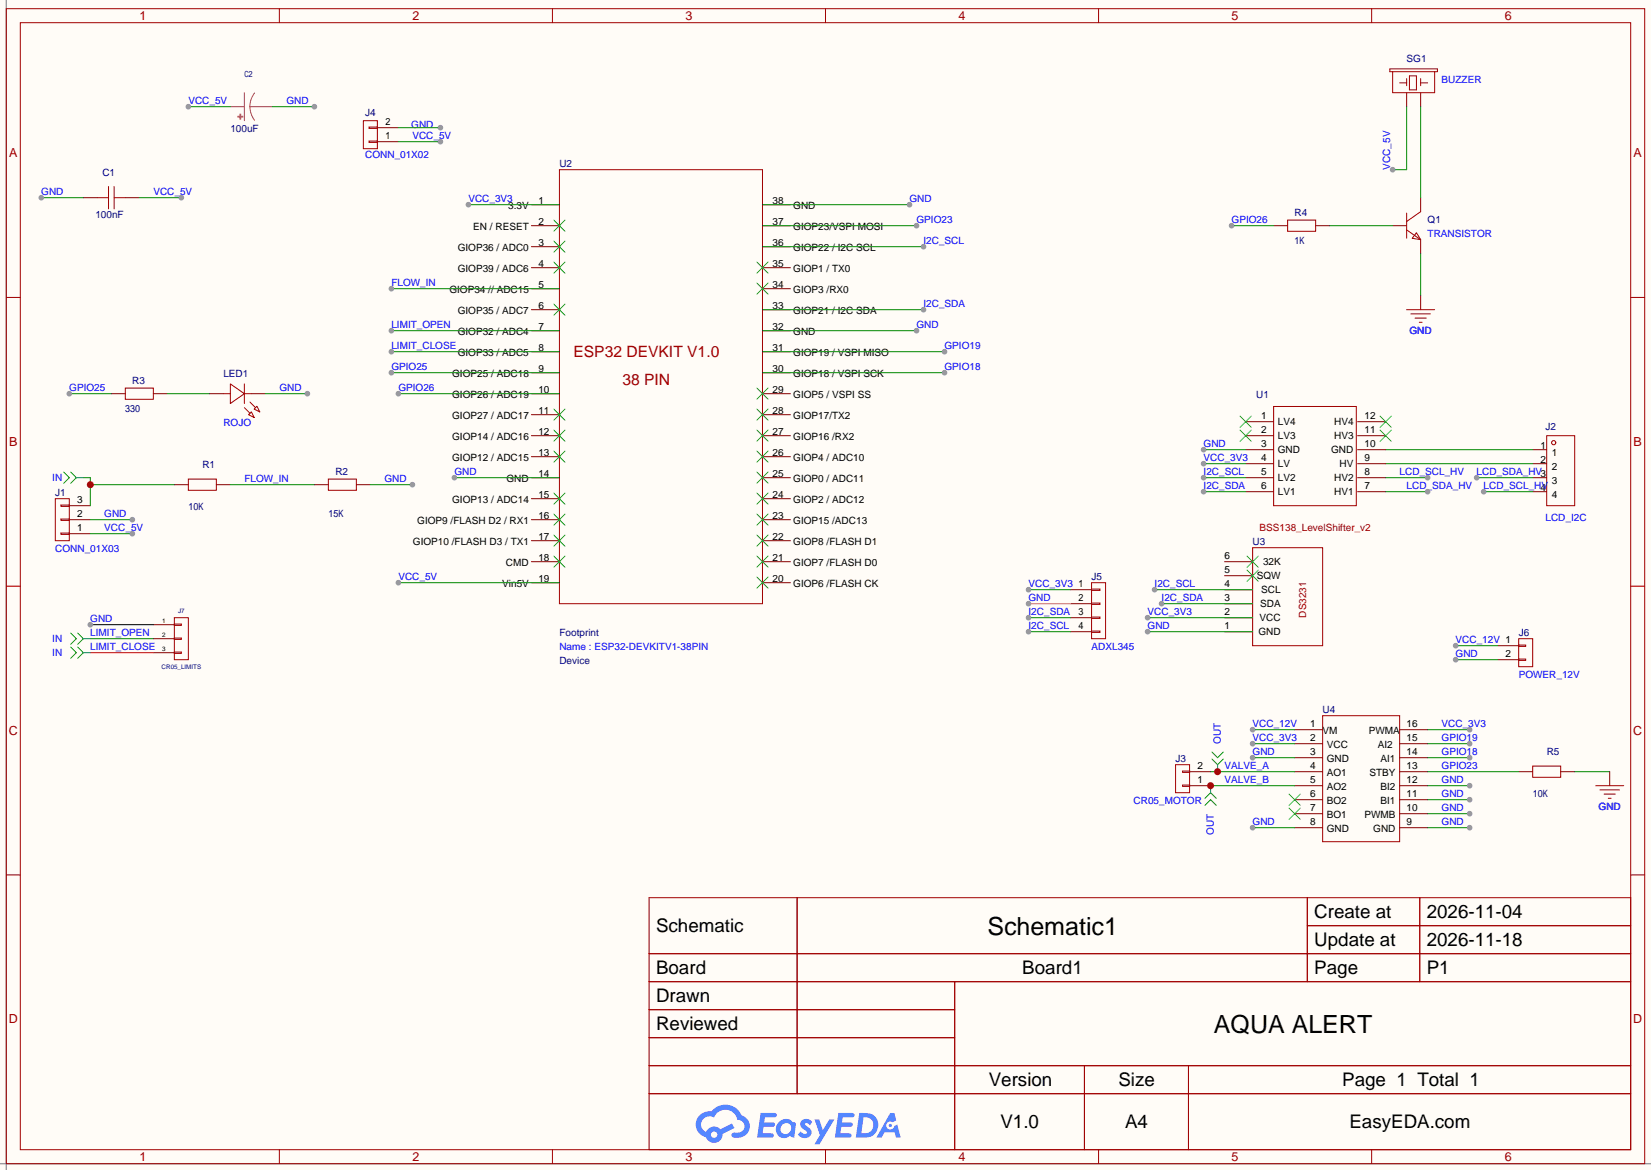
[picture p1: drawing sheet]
<svg xmlns="http://www.w3.org/2000/svg" width="299mm" height="212mm" viewBox="0 0 299 212" stroke-linecap="round" stroke-linejoin="round" font-family="sans-serif">
<path d="M0 0h299.5v212.3h-299.5z" fill="#fffcf7"/>
<path d="M1.1 0v212.3M0 211.1h299.5" fill="none" stroke="#999" stroke-width=".25"/>
<g fill="none" stroke="#a10000" stroke-width=".18">
<path d="M1.1 1.6h297.2v209.5h-297.2zM3.7 4.1h292.1v204.5h-292.1zM50.7 1.6v2.5M100.2 1.6v2.5M149.7 1.6v2.5M199.3 1.6v2.5M248.8 1.6v2.5M1.1 54h2.6M295.8 54h2.5M1.1 106.4h2.6M295.8 106.4h2.5M1.1 158.7h2.6"/>
<path d="M295.8 158.7h2.5M117.7 162.9h178.1v45.7h-178.1zM117.7 173h178.1M117.7 178.1h178.1M144.6 162.9v35.5M173.2 178.1v30.5M237.1 162.9v15.2M237.1 167.9h58.7M257.5 162.9v15.2M117.7 183.2h55.5M117.7 193.3h178.1M117.7 188.3h55.5"/>
<path d="M117.7 198.4h178.1M196.7 193.3v15.3M215.6 193.3v15.3M50.7 208.6v2.5M100.2 208.6v2.5M149.7 208.6v2.5M199.3 208.6v2.5M248.8 208.6v2.5"/>
</g>
<g fill="#5487ff">
<path d="M145.5 203.3a1.3 1.3 0 0 1 1.8 .2l-.4 .7a.54 .54 0 0 0-.9-.3l.1 .2a1.58 1.58 0 0 1 1.1 1.6 1.43 1.43 0 0 1-2.5 .2l.5-.6a.64 .64 0 0 0 .5 .4 .64 .64 0 0 0 .7-.2l-.2-.3a1.6 1.6 0 0 1-1-1.5z"/>
<path d="M147.7 203.1h.9l.7 2 1.1-2h.9l-2.7 4.5h-.9l1-1.7z"/>
<path d="M138 201.9h1.6a1.31 1.31 0 0 1 1.2 .2 .4 .4 0 0 1-.3 .6h-1.8l-.1 .9h1.6a.4 .4 0 0 1 .4 .5 .4 .4 0 0 1-.4 .3h-1.7l-.2 1.2h.8a1.23 1.23 0 0 1 1.2 .2 .39 .39 0 0 1-.3 .6h-2.7z"/>
<path d="M152.1 201.9h1.6a1.32 1.32 0 0 1 1.3 .2 .39 .39 0 0 1-.4 .6h-1.7l-.2 .9h1.7a.4 .4 0 0 1 .3 .5 .4 .4 0 0 1-.4 .3h-1.7l-.2 1.2h.8a1.23 1.23 0 0 1 1.2 .2 .39 .39 0 0 1-.3 .6h-2.7z"/>
<path d="M161.5 201.9h.7l.4 1.4-.7 .3a.75 .75 0 0 0-1.1 .3 .75 .75 0 0 0 .5 1.1 .75 .75 0 0 0 .9-.7l.6-.3 .6 2.4h-.9l-.2-1h-1.9l-.5 1h-.9z"/>
<path d="M155.9 201.9l-.7 4.5h1.5a2.27 2.27 0 0 0 2.6-2.3 2.27 2.27 0 0 0-2.7-2.2zM156.6 202.7a1.5 1.5 0 0 1 1.8 1.5 1.5 1.5 0 0 1-1.9 1.4h-.3z"/>
<path d="M141.3 203.5a1.62 1.62 0 0 0-.4 2.2 1.62 1.62 0 0 0 2 .6l.4-.3 .3 .3 .5 .1 .3-2.5-.2-.2-.4-.1a1.58 1.58 0 0 0-2.5-.1zM141.9 204.1a.99 .99 0 0 1 1.6 .3 .99 .99 0 0 1-.9 1.3 .94 .94 0 0 1-1-.5 .94 .94 0 0 1 .3-1.1z"/>
<path d="M126.9 202.3a2.37 2.37 0 0 0 1.2 4 1.54 1.54 0 0 0 1.7 1 1.54 1.54 0 0 0 1.3-1.6l2.1-1.1-.5-.7-2 1a1.57 1.57 0 0 0-2.6 .5 1.5 1.5 0 0 1-.8-2.1 1.5 1.5 0 0 1 2.2-.5 2.23 2.23 0 0 1 2.3-1.5 2.23 2.23 0 0 1 2 1.9 1.16 1.16 0 0 1 1.2 1 1.16 1.16 0 0 1-1 1.3h-.7a.47 .47 0 0 0-.6 .4 .47 .47 0 0 0 .4 .5 2.23 2.23 0 0 0 2.3-.6 2.23 2.23 0 0 0 .4-2.3 2.16 2.16 0 0 0-1.3-1.1 3.2 3.2 0 0 0-5.4-.8l-1.2 .1zM129 205.9a.58 .58 0 0 1 1.1 0 .58 .58 0 0 1-1.1 0z"/>
<circle cx="161.5" cy="204.2" r=".28"/>
</g>
<path d="M101.5 30.8h36.8v78.7h-36.8zM10 90.5h2.6v7.6h-2.6zM11 91.6h1.6v.3h-1.6zM11 94.2h1.6v.2h-1.6zM11 96.7h1.6v.3h-1.6zM34.2 86.9h5v2.1h-5zM59.6 86.9h5v2.1h-5zM278 139h5.1v2h-5.1z" fill="none" stroke="#a10000" stroke-width=".18"/>
<g fill="none" stroke="#870000" stroke-width=".18">
<path d="M96.4 37.1h5.1M138.3 37.1h5.1M96.4 40.9h5.1M96.4 44.8h5.1M96.4 48.6h5.1M96.4 52.4h5.1M96.4 56.2h5.1M96.4 60h5.1M138.3 40.9h5.1M138.3 44.8h5.1M138.3 48.6h5.1M138.3 52.4h5.1"/>
<path d="M138.3 56.2h5.1M138.3 60h5.1M96.4 63.8h5.1M96.4 67.6h5.1M96.4 71.4h5.1M96.4 75.2h5.1M96.4 79h5.1M138.3 63.8h5.1M138.3 67.6h5.1M138.3 71.4h5.1M138.3 75.2h5.1M138.3 79h5.1"/>
<path d="M12.6 94.3h3.8M12.6 96.8h3.8M12.6 91.7h3.8M31.6 87.9h2.6M39.2 87.9h2.6M57 87.9h2.6M64.6 87.9h2.6M96.4 82.9h5.1M96.4 86.7h5.1M96.4 90.5h5.1M96.4 94.3h5.1M96.4 98.1h5.1"/>
<path d="M138.3 82.9h5.1M138.3 86.7h5.1M138.3 90.5h5.1M138.3 94.3h5.1M138.3 98.1h5.1M96.4 101.9h5.1M96.4 105.7h5.1M138.3 101.9h5.1M138.3 105.7h5.1M275.5 140h2.5M283.1 140h2.5"/>
</g>
<g fill="none" stroke="#3c3" stroke-width=".18">
<path d="M100.5 39.9l2 2.1M102.5 39.9l-2 2.1M100.5 43.7l2 2.1M100.5 47.6l2 2M100.5 55.2l2 2M102.5 43.7l-2 2.1M102.5 47.6l-2 2M102.5 55.2l-2 2M137.3 51.4l2 2M137.3 47.6l2 2M139.3 51.4l-2 2M139.3 47.6l-2 2"/>
<path d="M100.5 74.2l2 2.1M100.5 78l2 2.1M102.5 74.2l-2 2.1M102.5 78l-2 2.1M137.3 78l2 2.1M137.3 74.2l2 2.1M137.3 70.4l2 2M139.3 78l-2 2.1M139.3 74.2l-2 2.1M139.3 70.4l-2 2M100.5 81.8l2 2.1M100.5 89.5l2 2"/>
<path d="M100.5 93.3l2 2M100.5 97.1l2 2M102.5 81.8l-2 2.1M102.5 89.5l-2 2M102.5 93.3l-2 2M102.5 97.1l-2 2M137.3 97.1l2 2M137.3 93.3l2 2M137.3 89.5l2 2M137.3 85.7l2 2M137.3 81.8l2 2.1M139.3 97.1l-2 2"/>
<path d="M139.3 93.3l-2 2M139.3 89.5l-2 2M139.3 85.7l-2 2M139.3 81.8l-2 2.1M100.5 100.9l2 2M102.5 100.9l-2 2M137.3 104.7l2 2M137.3 100.9l2 2M139.3 104.7l-2 2M139.3 100.9l-2 2"/>
</g>
<path d="M16.4 96.8h7.6" fill="none" stroke="#008700" stroke-width=".18"/>
<circle cx="24" cy="96.8" r=".51" fill="#999"/>
<path d="M72.3 105.7h29.2" fill="none" stroke="#008700" stroke-width=".18"/>
<circle cx="72.3" cy="105.7" r=".51" fill="#999"/>
<path d="M16.4 94.3h7.6" fill="none" stroke="#008700" stroke-width=".18"/>
<circle cx="24" cy="94.3" r=".51" fill="#999"/>
<path d="M138.3 37.1h26.7" fill="none" stroke="#008700" stroke-width=".18"/>
<circle cx="165" cy="37.1" r=".51" fill="#999"/>
<path d="M138.3 60h27.9" fill="none" stroke="#008700" stroke-width=".18"/>
<circle cx="166.2" cy="60" r=".51" fill="#999"/>
<path d="M15.1 86.7h1.3v5M16.4 87.9h15.2" fill="none" stroke="#008700" stroke-width=".18"/>
<circle cx="16.4" cy="87.9" r=".63" fill="#c00"/>
<path d="M12.6 71.4h7.6M41.8 87.9h15.2" fill="none" stroke="#008700" stroke-width=".18"/>
<path d="M22.7 70.4h5.1v2h-5.1zM40.5 71.4h1.3M41.8 69.6l2.5 1.8-2.5 1.8zM44.3 74l1 1M44.3 71.4h1.3M44.3 69.6v3.6M45.1 75.2l.5-.5 .5 1zM45.3 73l1.1 1M46.1 74.2l.5-.5 .5 1z" fill="none" stroke="#a10000" stroke-width=".18"/>
<path d="M20.2 71.4h2.5M27.8 71.4h2.6M38 71.4h2.5M45.6 71.4h2.5" fill="none" stroke="#870000" stroke-width=".18"/>
<circle cx="12.6" cy="71.4" r=".51" fill="#999"/>
<path d="M255.1 19.4v11.4h-2.5M257.7 19.4v16.5M241.2 40.9h11.4M30.4 71.4h7.6" fill="none" stroke="#008700" stroke-width=".18"/>
<path d="M252.1 12.5h8.6v.5h-8.6zM252.6 13v3.8h7.6v-3.8M253.9 15h1.2M255.1 14.3v1.2M255.7 13.8h1.2v2.5h-1.2zM257.7 15h1.3M257.7 14.3v1.2M233.6 39.9h5v2.1h-5zM255.1 38.7v4.5M257.7 38.4l-2.6 1.8M255.1 41.7l2.6 1.8M256.9 42.2l.8 1.3-1.5-.3z" fill="none" stroke="#a10000" stroke-width=".18"/>
<path d="M255.1 16.8v2.6M257.7 16.8v2.6M257.7 35.9v2.5M231 40.9h2.6M238.6 40.9h2.6M252.6 40.9h2.5M257.7 43.5v2.5" fill="none" stroke="#870000" stroke-width=".18"/>
<circle cx="252.6" cy="30.8" r=".51" fill="#999"/>
<path d="M223.4 40.9h7.6" fill="none" stroke="#008700" stroke-width=".18"/>
<circle cx="223.4" cy="40.9" r=".51" fill="#999"/>
<path d="M257.7 46v7.6M208.2 112.1h19" fill="none" stroke="#008700" stroke-width=".18"/>
<path d="M227.2 99.4h12.7v17.7h-12.7z" fill="none" stroke="#a10000" stroke-width=".18"/>
<path d="M222.1 114.6h5.1M222.1 112.1h5.1M222.1 109.5h5.1M222.1 107h5.1M222.1 104.4h5.1M222.1 101.9h5.1" fill="none" stroke="#870000" stroke-width=".18"/>
<path d="M226.2 103.4l2 2.1M226.2 100.9l2 2M228.2 103.4l-2 2.1M228.2 100.9l-2 2" fill="none" stroke="#3c3" stroke-width=".18"/>
<circle cx="208.2" cy="112.1" r=".51" fill="#999"/>
<path d="M208.2 114.6h19" fill="none" stroke="#008700" stroke-width=".18"/>
<circle cx="208.2" cy="114.6" r=".51" fill="#999"/>
<path d="M138.3 56.2h29.2" fill="none" stroke="#008700" stroke-width=".18"/>
<circle cx="167.5" cy="56.2" r=".51" fill="#999"/>
<path d="M210.7 109.5h16.5" fill="none" stroke="#008700" stroke-width=".18"/>
<circle cx="210.7" cy="109.5" r=".51" fill="#999"/>
<path d="M138.3 44.8h29.2" fill="none" stroke="#008700" stroke-width=".18"/>
<circle cx="167.5" cy="44.8" r=".51" fill="#999"/>
<g fill="none" stroke="#a10000" stroke-width=".18">
<path d="M280.5 79h5.1v12.7h-5.1z"/>
<circle cx="281.8" cy="80.3" r=".38"/>
</g>
<path d="M278 81.6h2.5M278 84.1h2.5M278 86.7h2.5M278 89.2h2.5" fill="none" stroke="#870000" stroke-width=".18"/>
<path d="M251.3 81.6h26.7M251.3 84.1h26.7M269.1 89.2h8.9" fill="none" stroke="#008700" stroke-width=".18"/>
<circle cx="269.1" cy="89.2" r=".51" fill="#999"/>
<path d="M231 73.7h15v18h-15z" fill="none" stroke="#a10000" stroke-width=".18"/>
<path d="M225.9 76.5h5.1M225.9 79h5.1M246.3 76.5h5M246.3 79h5M225.9 81.6h5.1M225.9 84.1h5.1M225.9 86.7h5.1M225.9 89.2h5.1M246.3 81.6h5M246.3 84.1h5M246.3 86.7h5M246.3 89.2h5" fill="none" stroke="#870000" stroke-width=".18"/>
<path d="M224.9 75.5l2 2M224.9 78l2 2.1M226.9 75.5l-2 2M226.9 78l-2 2.1M250.3 78l2 2.1M250.3 75.5l2 2M252.3 78l-2 2.1M252.3 75.5l-2 2" fill="none" stroke="#3c3" stroke-width=".18"/>
<path d="M218.3 81.6h7.6" fill="none" stroke="#008700" stroke-width=".18"/>
<circle cx="218.3" cy="81.6" r=".51" fill="#999"/>
<path d="M218.3 84.1h7.6" fill="none" stroke="#008700" stroke-width=".18"/>
<circle cx="218.3" cy="84.1" r=".51" fill="#999"/>
<path d="M218.3 86.7h7.6" fill="none" stroke="#008700" stroke-width=".18"/>
<circle cx="218.3" cy="86.7" r=".51" fill="#999"/>
<path d="M218.3 89.2h7.6" fill="none" stroke="#008700" stroke-width=".18"/>
<circle cx="218.3" cy="89.2" r=".51" fill="#999"/>
<path d="M251.3 89.2h7.7" fill="none" stroke="#008700" stroke-width=".18"/>
<circle cx="259" cy="89.2" r=".51" fill="#999"/>
<path d="M251.3 86.7h7.7" fill="none" stroke="#008700" stroke-width=".18"/>
<circle cx="259" cy="86.7" r=".51" fill="#999"/>
<path d="M68.5 25.7h3.8M68.5 23.2h3.8" fill="none" stroke="#870000" stroke-width=".18"/>
<path d="M65.9 21.9h2.6v5.1h-2.6zM66.9 23h1.6v.3h-1.6zM66.9 25.6h1.6v.2h-1.6z" fill="none" stroke="#a10000" stroke-width=".18"/>
<path d="M72.3 23.2h7.6" fill="none" stroke="#008700" stroke-width=".18"/>
<circle cx="79.9" cy="23.2" r=".51" fill="#999"/>
<path d="M15.1 35.9h2.6M22.7 35.9h2.6" fill="none" stroke="#870000" stroke-width=".18"/>
<path d="M17.7 35.9h2M19.7 33.8v4.1M20.7 33.8v4.1M20.7 35.9h2" fill="none" stroke="#a10000" stroke-width=".18"/>
<path d="M7.5 35.9h7.6" fill="none" stroke="#008700" stroke-width=".18"/>
<circle cx="7.5" cy="35.9" r=".51" fill="#999"/>
<path d="M25.3 35.9h7.6" fill="none" stroke="#008700" stroke-width=".18"/>
<circle cx="32.9" cy="35.9" r=".51" fill="#999"/>
<path d="M41.8 19.4h2.5M44.3 16.8v5.1M46.2 16.9a4 4 0 0 0-.9 2.5M49.4 19.4h-4.1a4.1 4.1 0 0 0 .9 2.4M43.1 21.1h.9v.1h-.9zM43.5 20.7h.2v.9h-.2z" fill="none" stroke="#a64a4a" stroke-width=".18"/>
<path d="M49.4 19.4h7.6" fill="none" stroke="#008700" stroke-width=".18"/>
<circle cx="57" cy="19.4" r=".51" fill="#999"/>
<path d="M34.2 19.4h7.6" fill="none" stroke="#008700" stroke-width=".18"/>
<circle cx="34.2" cy="19.4" r=".51" fill="#999"/>
<path d="M71 52.4h30.5" fill="none" stroke="#008700" stroke-width=".18"/>
<circle cx="71" cy="52.4" r=".51" fill="#999"/>
<path d="M67.2 87.9h7.6" fill="none" stroke="#008700" stroke-width=".18"/>
<circle cx="74.8" cy="87.9" r=".51" fill="#999"/>
<path d="M82.4 86.7h19.1" fill="none" stroke="#008700" stroke-width=".18"/>
<circle cx="82.4" cy="86.7" r=".51" fill="#999"/>
<path d="M194.2 107h3.8M194.2 109.5h3.8M194.2 112.1h3.8M194.2 114.6h3.8" fill="none" stroke="#870000" stroke-width=".18"/>
<path d="M198 114.5h1.5v.2h-1.5zM198 111.9h1.5v.3h-1.5zM198 109.4h1.5v.3h-1.5zM198 106.9h1.5v.2h-1.5zM198 105.7h2.5v10.2h-2.5z" fill="none" stroke="#a10000" stroke-width=".18"/>
<path d="M186.6 107h7.6" fill="none" stroke="#008700" stroke-width=".18"/>
<circle cx="186.6" cy="107" r=".51" fill="#999"/>
<path d="M186.6 109.5h7.6" fill="none" stroke="#f93" stroke-width=".18"/>
<circle cx="186.6" cy="109.5" r=".51" fill="#999"/>
<path d="M186.6 112.1h7.6" fill="none" stroke="#008700" stroke-width=".18"/>
<circle cx="186.6" cy="112.1" r=".51" fill="#999"/>
<path d="M186.6 114.6h7.6" fill="none" stroke="#008700" stroke-width=".18"/>
<circle cx="186.6" cy="114.6" r=".51" fill="#999"/>
<path d="M275.5 119.6h1.2v.2h-1.2zM275.5 117h1.2v.3h-1.2zM275.5 115.9h2.5v5.1h-2.5zM213.2 138.7h2.6v5.1h-2.6zM214.5 139.9h1.3v.2h-1.3zM214.5 142.4h1.3v.3h-1.3z" fill="none" stroke="#a10000" stroke-width=".18"/>
<path d="M271.7 117.1h3.8M271.7 119.7h3.8M215.8 142.5h3.8M215.8 140h3.8" fill="none" stroke="#870000" stroke-width=".18"/>
<path d="M264 117.1h7.7" fill="none" stroke="#008700" stroke-width=".18"/>
<circle cx="264" cy="117.1" r=".51" fill="#999"/>
<path d="M264 119.7h7.7" fill="none" stroke="#008700" stroke-width=".18"/>
<circle cx="264" cy="119.7" r=".51" fill="#999"/>
<path d="M239.9 129.8h14v22.9h-14z" fill="none" stroke="#a10000" stroke-width=".18"/>
<g fill="none" stroke="#870000" stroke-width=".18">
<path d="M234.8 137.5h5.1M234.8 134.9h5.1M234.8 132.4h5.1M253.9 137.5h5.1M253.9 134.9h5.1M253.9 132.4h5.1M234.8 150.2h5.1M234.8 147.6h5.1M234.8 145.1h5.1M234.8 142.5h5.1M234.8 140h5.1M253.9 150.2h5.1"/>
<path d="M253.9 147.6h5.1M253.9 145.1h5.1M253.9 142.5h5.1M253.9 140h5.1"/>
</g>
<path d="M233.8 146.6l2 2M233.8 144.1l2 2M235.8 146.6l-2 2M235.8 144.1l-2 2" fill="none" stroke="#3c3" stroke-width=".18"/>
<path d="M227.2 132.4h7.6" fill="none" stroke="#008700" stroke-width=".18"/>
<circle cx="227.2" cy="132.4" r=".51" fill="#999"/>
<path d="M227.2 134.9h7.6" fill="none" stroke="#008700" stroke-width=".18"/>
<circle cx="227.2" cy="134.9" r=".51" fill="#999"/>
<path d="M227.2 137.5h7.6" fill="none" stroke="#008700" stroke-width=".18"/>
<circle cx="227.2" cy="137.5" r=".51" fill="#999"/>
<path d="M259 132.4h7.6M219.6 140h15.2M219.6 142.5h15.2" fill="none" stroke="#008700" stroke-width=".18"/>
<circle cx="266.6" cy="132.4" r=".51" fill="#999"/>
<path d="M259 134.9h7.6" fill="none" stroke="#008700" stroke-width=".18"/>
<circle cx="266.6" cy="134.9" r=".51" fill="#999"/>
<path d="M259 137.5h7.6" fill="none" stroke="#008700" stroke-width=".18"/>
<circle cx="266.6" cy="137.5" r=".51" fill="#999"/>
<path d="M227.2 150.2h7.6M259 140h16.5" fill="none" stroke="#008700" stroke-width=".18"/>
<circle cx="227.2" cy="150.2" r=".51" fill="#999"/>
<path d="M259 142.5h7.6" fill="none" stroke="#008700" stroke-width=".18"/>
<circle cx="266.6" cy="142.5" r=".51" fill="#999"/>
<path d="M259 147.6h7.6" fill="none" stroke="#008700" stroke-width=".18"/>
<circle cx="266.6" cy="147.6" r=".51" fill="#999"/>
<path d="M259 145.1h7.6" fill="none" stroke="#008700" stroke-width=".18"/>
<circle cx="266.6" cy="145.1" r=".51" fill="#999"/>
<path d="M259 150.2h7.6" fill="none" stroke="#008700" stroke-width=".18"/>
<circle cx="266.6" cy="150.2" r=".51" fill="#999"/>
<path d="M138.3 40.9h27.9M285.6 140h6.4" fill="none" stroke="#008700" stroke-width=".18"/>
<circle cx="166.2" cy="40.9" r=".51" fill="#999"/>
<path d="M31.6 118.3h1.3v.2h-1.3zM31.6 115.7h1.3v.3h-1.3zM31.6 113.2h1.3v.3h-1.3zM31.6 112.1h2.6v7.6h-2.6z" fill="none" stroke="#a10000" stroke-width=".18"/>
<path d="M27.8 113.3h3.8M27.8 115.9h3.8M27.8 118.4h3.8" fill="none" stroke="#870000" stroke-width=".18"/>
<path d="M16.4 113.3h11.4" fill="none" stroke="#000" stroke-width=".18"/>
<circle cx="16.4" cy="113.3" r=".51" fill="#999"/>
<path d="M71 60h30.5M16.4 115.9h11.4" fill="none" stroke="#008700" stroke-width=".18"/>
<path d="M16.4 118.4h11.4" fill="none" stroke="#f00" stroke-width=".18"/>
<circle cx="71" cy="60" r=".51" fill="#999"/>
<path d="M71 63.8h30.5" fill="none" stroke="#008700" stroke-width=".18"/>
<circle cx="71" cy="63.8" r=".51" fill="#999"/>
<path d="M138.3 67.6h33" fill="none" stroke="#008700" stroke-width=".18"/>
<circle cx="171.3" cy="67.6" r=".51" fill="#999"/>
<path d="M138.3 63.8h33" fill="none" stroke="#008700" stroke-width=".18"/>
<circle cx="171.3" cy="63.8" r=".51" fill="#999"/>
<path d="M72.3 25.7h7.6" fill="none" stroke="#008700" stroke-width=".18"/>
<circle cx="79.9" cy="25.7" r=".51" fill="#999"/>
<path d="M71 67.6h30.5" fill="none" stroke="#008700" stroke-width=".18"/>
<circle cx="71" cy="67.6" r=".51" fill="#999"/>
<path d="M85 37.1h16.5" fill="none" stroke="#008700" stroke-width=".18"/>
<circle cx="85" cy="37.1" r=".51" fill="#999"/>
<path d="M209.4 107h17.8" fill="none" stroke="#008700" stroke-width=".18"/>
<circle cx="209.4" cy="107" r=".51" fill="#999"/>
<path d="M267.8 86.7h10.2" fill="none" stroke="#008700" stroke-width=".18"/>
<circle cx="267.8" cy="86.7" r=".51" fill="#999"/>
<path d="M48.1 71.4h7.7" fill="none" stroke="#008700" stroke-width=".18"/>
<circle cx="55.8" cy="71.4" r=".51" fill="#999"/>
<path d="M72.3 71.4h29.2" fill="none" stroke="#008700" stroke-width=".18"/>
<circle cx="72.3" cy="71.4" r=".51" fill="#999"/>
<path d="M257.7 53.6v2.6M292 140v2.5" fill="none" stroke="#870000" stroke-width=".18"/>
<path d="M255.1 56.2h5.1M255.9 56.9h3.6M256.7 57.7h2M257.4 58.5h.5M289.4 142.5h5.1M290.2 143.3h3.6M291 144.1h2M291.7 144.8h.5" fill="none" stroke="#a10000" stroke-width=".18"/>
<path d="M11.6 85.7l1 1-1 1M12.8 85.7l1 1-1 1M12.8 114.9l1 1-1 1M12.8 117.4l1 1-1 1M14.1 114.9l1 1-1 1M14.1 117.4l1 1-1 1M219.8 137.7l1.1 1 1-1M219.8 136.5l1.1 1 1-1" fill="none" stroke="#008000" stroke-width=".18"/>
<path d="M13.8 86.7h1.3M15.1 115.9h1.3M15.1 118.4h1.3M220.9 138.7v1.3" fill="none" stroke="#008080" stroke-width=".18"/>
<circle cx="220.9" cy="140" r=".63" fill="#c00"/>
<path d="M218.6 144.8l1-1 1 1M218.6 146.1l1-1 1 1" fill="none" stroke="#008000" stroke-width=".18"/>
<path d="M219.6 142.5v1.3" fill="none" stroke="#008080" stroke-width=".18"/>
<circle cx="219.6" cy="142.5" r=".63" fill="#c00"/>
<g font-size="4.5">
<text x="179.1" y="169.7">Schematic1</text>
<text x="220.2" y="187.5">AQUA ALERT</text>
</g>
<g font-size="3.4">
<text x="238.4" y="166.6">Create at</text>
<text x="258.8" y="166.6">2026-11-04</text>
<text x="119" y="169.1">Schematic</text>
<text x="238.4" y="171.6">Update at</text>
<text x="258.8" y="171.6">2026-11-18</text>
<text x="119" y="176.7">Board</text>
<text x="185.4" y="176.7">Board1</text>
<text x="238.4" y="176.7">Page</text>
<text x="258.8" y="176.7">P1</text>
<text x="119" y="181.8">Drawn</text>
<text x="119" y="186.9">Reviewed</text>
<text x="179.4" y="197">Version</text>
<text x="202.9" y="197">Size</text>
<text x="243.5" y="197">Page 1 Total 1</text>
<text x="181.5" y="204.7">V1.0</text>
<text x="204.1" y="204.7">A4</text>
<text x="244.8" y="204.7">EasyEDA.com</text>
</g>
<g font-size="2.8" fill="#a00000">
<text x="104" y="64.8">ESP32 DEVKIT V1.0</text>
<text x="112.9" y="69.9">38 PIN</text>
</g>
<g font-size="2.3" fill="#a00000">
<text x="25.3" y="3.6">1</text>
<text x="74.8" y="3.6">2</text>
<text x="124.3" y="3.6">3</text>
<text x="173.9" y="3.6">4</text>
<text x="223.4" y="3.6">5</text>
<text x="272.9" y="3.6">6</text>
<text x="1.7" y="28.5">A</text>
<text x="296.3" y="28.5">A</text>
<text x="1.7" y="80.9">B</text>
<text x="296.3" y="80.9">B</text>
<text x="1.6" y="133.3">C</text>
<text x="296.2" y="133.3">C</text>
<text x="1.6" y="185.7">D</text>
<text x="296.2" y="185.7">D</text>
<text x="25.3" y="210.6">1</text>
<text x="74.8" y="210.6">2</text>
<text x="124.3" y="210.6">3</text>
<text x="173.9" y="210.6">4</text>
<text x="223.4" y="210.6">5</text>
<text x="272.9" y="210.6">6</text>
</g>
<g font-size="1.8" fill="#000080">
<text x="255.1" y="11.3">SG1</text>
<text x="66.2" y="21">J4</text>
<text x="41.8" y="24">100uF</text>
<text x="18.6" y="31.9">C1</text>
<text x="101.5" y="30.4">U2</text>
<text x="17.3" y="39.5">100nF</text>
<text x="234.8" y="39.2">R4</text>
<text x="259" y="40.5">Q1</text>
<text x="255.7" y="60.6">GND</text>
<text x="24" y="69.7">R3</text>
<text x="40.5" y="68.5">LED1</text>
<text x="227.9" y="72.2">U1</text>
<text x="280.3" y="78">J2</text>
<text x="36.7" y="85">R1</text>
<text x="60.8" y="86.2">R2</text>
<text x="10" y="90">J1</text>
<text x="227.2" y="98.9">U3</text>
<text x="198" y="105.3">J5</text>
<text x="101.5" y="115.4">Footprint</text>
<text x="275.5" y="115.4">J6</text>
<text x="101.5" y="120.5">Device</text>
<text x="239.9" y="129.4">U4</text>
<text x="280.5" y="137">R5</text>
<text x="213.2" y="138.3">J3</text>
<text x="290" y="146.9">GND</text>
</g>
<g font-size="1.8" fill="#00f">
<text x="261.5" y="15.1">BUZZER</text>
<text x="34.2" y="18.9">VCC_5V</text>
<text x="51.9" y="18.9">GND</text>
<text x="74.6" y="23.2">GND</text>
<text x="66.2" y="28.6">CONN_01X02</text>
<text x="74.8" y="25.3">VCC_5V</text>
<text x="7.5" y="35.4">GND</text>
<text x="27.8" y="35.4">VCC_5V</text>
<text x="252.2" y="30.8" transform="rotate(-90 252.2 30.8)">VCC_5V</text>
<text x="85" y="36.7">VCC_3V3</text>
<text x="165" y="36.7">GND</text>
<text x="166.2" y="40.5">GPIO23</text>
<text x="223.4" y="40.5">GPIO26</text>
<text x="167.5" y="44.3">I2C_SCL</text>
<text x="259" y="43.1">TRANSISTOR</text>
<text x="71" y="51.9">FLOW_IN</text>
<text x="71" y="59.6">LIMIT_OPEN</text>
<text x="166.2" y="59.6">GND</text>
<text x="167.5" y="55.8">I2C_SDA</text>
<text x="71" y="63.4">LIMIT_CLOSE</text>
<text x="171.3" y="63.4">GPIO19</text>
<text x="12.6" y="71">GPIO25</text>
<text x="50.7" y="71">GND</text>
<text x="71" y="67.2">GPIO25</text>
<text x="72.3" y="71">GPIO26</text>
<text x="171.3" y="67.2">GPIO18</text>
<text x="40.5" y="77.3">ROJO</text>
<text x="218.3" y="81.2">GND</text>
<text x="218.3" y="83.7">VCC_3V3</text>
<text x="9.5" y="87.2">IN</text>
<text x="44.3" y="87.5">FLOW_IN</text>
<text x="69.7" y="87.5">GND</text>
<text x="82.4" y="86.2">GND</text>
<text x="218.3" y="86.2">I2C_SCL</text>
<text x="218.3" y="88.8">I2C_SDA</text>
<text x="253.9" y="86.2">LCD_SCL_HV</text>
<text x="255.1" y="88.8">LCD_SDA_HV</text>
<text x="267.8" y="86.2">LCD_SDA_HV3</text>
<text x="269.1" y="88.8">LCD_SCL_HV</text>
<text x="18.9" y="93.9">GND</text>
<text x="280.3" y="94.5">LCD_I2C</text>
<text x="10" y="100.2">CONN_01X03</text>
<text x="18.9" y="96.4">VCC_5V</text>
<text x="72.3" y="105.3">VCC_5V</text>
<text x="186.6" y="106.6">VCC_3V3</text>
<text x="209.4" y="106.6">I2C_SCL</text>
<text x="16.4" y="112.9">GND</text>
<text x="186.6" y="109.1">GND</text>
<text x="186.6" y="111.6">I2C_SDA</text>
<text x="208.2" y="111.6">VCC_3V3</text>
<text x="210.7" y="109.1">I2C_SDA</text>
<text x="9.5" y="116.5">IN</text>
<text x="9.5" y="119">IN</text>
<text x="16.4" y="115.4">LIMIT_OPEN</text>
<text x="16.4" y="118">LIMIT_CLOSE</text>
<text x="101.5" y="118">Name : ESP32-DEVKITV1-38PIN</text>
<text x="186.6" y="114.2">I2C_SCL</text>
<text x="198" y="118">ADXL345</text>
<text x="208.2" y="114.2">GND</text>
<text x="264" y="116.7">VCC_12V 1</text>
<text x="264" y="119.3">GND</text>
<text x="275.5" y="123.1">POWER_12V</text>
<text x="227.2" y="132">VCC_12V</text>
<text x="261.5" y="132">VCC_3V3</text>
<text x="221.4" y="134.9" transform="rotate(-90 221.4 134.9)">OUT</text>
<text x="227.2" y="134.5">VCC_3V3</text>
<text x="227.2" y="137">GND</text>
<text x="261.5" y="134.5">GPIO19</text>
<text x="261.5" y="137">GPIO18</text>
<text x="222.1" y="139.6">VALVE_A</text>
<text x="222.1" y="142.1">VALVE_B</text>
<text x="261.5" y="139.6">GPIO23</text>
<text x="261.5" y="142.1">GND</text>
<text x="205.6" y="145.9">CR05_MOTOR</text>
<text x="227.2" y="149.7">GND</text>
<text x="261.5" y="147.2">GND</text>
<text x="261.5" y="144.7">GND</text>
<text x="261.5" y="149.7">GND</text>
<text x="220.2" y="151.5" transform="rotate(-90 220.2 151.5)">OUT</text>
</g>
<g font-size="1.8">
<text x="85.9" y="41.8">EN / RESET</text>
<text x="92.2" y="37.9">3.3V</text>
<text x="97.7" y="36.9">1</text>
<text x="97.7" y="40.7">2</text>
<text x="140.1" y="40.7">37</text>
<text x="140.1" y="36.9">38</text>
<text x="143.9" y="41.8">GIOP23/VSPI MOSI</text>
<text x="143.9" y="37.9">GND</text>
<text x="83" y="45.6">GIOP36 / ADC0</text>
<text x="97.7" y="44.6">3</text>
<text x="140.1" y="44.6">36</text>
<text x="143.9" y="45.6">GIOP22 / I2C SCL</text>
<text x="81.5" y="53.2">GIOP34 // ADC15</text>
<text x="83" y="49.4">GIOP39 / ADC6</text>
<text x="97.7" y="48.4">4</text>
<text x="97.7" y="52.2">5</text>
<text x="140.1" y="52.2">34</text>
<text x="140.1" y="48.4">35</text>
<text x="143.9" y="53.2">GIOP3 /RX0</text>
<text x="143.9" y="49.4">GIOP1 / TX0</text>
<text x="83" y="57">GIOP35 / ADC7</text>
<text x="97.7" y="56">6</text>
<text x="97.7" y="59.8">7</text>
<text x="140.1" y="59.8">32</text>
<text x="140.1" y="56">33</text>
<text x="143.9" y="57">GIOP21 / I2C SDA</text>
<text x="83" y="60.8">GIOP32 / ADC4</text>
<text x="83" y="64.6">GIOP33 / ADC5</text>
<text x="97.7" y="63.6">8</text>
<text x="140.1" y="63.6">31</text>
<text x="143.9" y="64.6">GIOP19 / VSPI MISO</text>
<text x="143.9" y="60.8">GND</text>
<text x="82" y="68.4">GIOP25 / ADC18</text>
<text x="97.7" y="67.4">9</text>
<text x="97.7" y="71.2">10</text>
<text x="140.1" y="71.2">29</text>
<text x="140.1" y="67.4">30</text>
<text x="143.9" y="68.4">GIOP18 / VSPI SCK</text>
<text x="82" y="72.2">GIOP26 / ADC19</text>
<text x="82" y="76">GIOP27 / ADC17</text>
<text x="97.7" y="75">11</text>
<text x="140.1" y="75">28</text>
<text x="143.9" y="76">GIOP17/TX2</text>
<text x="143.9" y="72.2">GIOP5 / VSPI SS</text>
<text x="228.7" y="76.1">1</text>
<text x="231.8" y="77.1">LV4</text>
<text x="242" y="77.1">HV4</text>
<text x="247.5" y="76.1">12</text>
<text x="82" y="79.9">GIOP14 / ADC16</text>
<text x="82" y="83.7">GIOP12 / ADC15</text>
<text x="97.7" y="78.8">12</text>
<text x="97.7" y="82.7">13</text>
<text x="140.1" y="82.7">26</text>
<text x="140.1" y="78.8">27</text>
<text x="143.9" y="83.7">GIOP4 / ADC10</text>
<text x="143.9" y="79.9">GIOP16 /RX2</text>
<text x="228.7" y="78.6">2</text>
<text x="228.7" y="81.2">3</text>
<text x="228.7" y="83.7">4</text>
<text x="231.8" y="79.6">LV3</text>
<text x="231.8" y="82.2">GND</text>
<text x="241.5" y="82.2">GND</text>
<text x="242" y="79.6">HV3</text>
<text x="247.5" y="83.7">9</text>
<text x="247.5" y="81.2">10</text>
<text x="247.5" y="78.6">11</text>
<text x="279.4" y="81.4">1</text>
<text x="279.4" y="83.9">2</text>
<text x="281.5" y="82.7">1</text>
<text x="91.9" y="87.5">GND</text>
<text x="97.7" y="86.5">14</text>
<text x="140.1" y="86.5">25</text>
<text x="143.9" y="87.5">GIOP0 / ADC11</text>
<text x="228.7" y="86.2">5</text>
<text x="228.7" y="88.8">6</text>
<text x="231.8" y="84.7">LV</text>
<text x="231.8" y="87.2">LV2</text>
<text x="231.8" y="89.8">LV1</text>
<text x="242" y="89.8">HV1</text>
<text x="242" y="87.2">HV2</text>
<text x="243" y="84.7">HV</text>
<text x="247.5" y="88.8">7</text>
<text x="247.5" y="86.2">8</text>
<text x="279.4" y="89">4</text>
<text x="281.5" y="85.2">2</text>
<text x="281.5" y="87.7">3</text>
<text x="14" y="93.9">2</text>
<text x="14" y="91.3">3</text>
<text x="75.7" y="95.1">GIOP9 /FLASH D2 / RX1</text>
<text x="82" y="91.3">GIOP13 / ADC14</text>
<text x="97.7" y="90.3">15</text>
<text x="97.7" y="94.1">16</text>
<text x="140.1" y="94.1">23</text>
<text x="140.1" y="90.3">24</text>
<text x="143.9" y="95.1">GIOP15 /ADC13</text>
<text x="143.9" y="91.3">GIOP2 / ADC12</text>
<text x="281.5" y="90.3">4</text>
<text x="14" y="96.4">1</text>
<text x="74.9" y="98.9">GIOP10 /FLASH D3 / TX1</text>
<text x="97.7" y="97.9">17</text>
<text x="97.7" y="101.7">18</text>
<text x="140.1" y="101.7">21</text>
<text x="140.1" y="97.9">22</text>
<text x="143.9" y="98.9">GIOP8 /FLASH D1</text>
<text x="222.1" y="101.5">6</text>
<text x="91.1" y="106.5">Vin5V</text>
<text x="91.8" y="102.7">CMD</text>
<text x="97.7" y="105.5">19</text>
<text x="140.1" y="105.5">20</text>
<text x="143.9" y="106.5">GIOP6 /FLASH CK</text>
<text x="143.9" y="102.7">GIOP7 /FLASH D0</text>
<text x="222.1" y="106.6">4</text>
<text x="222.1" y="104">5</text>
<text x="228" y="105">SQW</text>
<text x="228.8" y="107.6">SCL</text>
<text x="229.1" y="102.5">32K</text>
<text x="222.1" y="111.6">2</text>
<text x="222.1" y="109.1">3</text>
<text x="228.5" y="112.6">VCC</text>
<text x="228.6" y="110.1">SDA</text>
<text x="222.1" y="114.2">1</text>
<text x="228.3" y="115.2">GND</text>
<text x="273.1" y="119.3">2</text>
<text x="237.6" y="132">1</text>
<text x="255.1" y="132">16</text>
<text x="237.6" y="137">3</text>
<text x="237.6" y="134.5">2</text>
<text x="239.9" y="133.2">VM</text>
<text x="240.7" y="135.8">VCC</text>
<text x="248.3" y="133.2">PWMA</text>
<text x="249.9" y="135.8">AI2</text>
<text x="255.1" y="137">14</text>
<text x="255.1" y="134.5">15</text>
<text x="217.2" y="142.1">1</text>
<text x="217.2" y="139.6">2</text>
<text x="237.6" y="142.1">5</text>
<text x="237.6" y="139.6">4</text>
<text x="240.7" y="143.4">AO2</text>
<text x="240.7" y="140.8">AO1</text>
<text x="240.7" y="138.3">GND</text>
<text x="248.4" y="140.8">STBY</text>
<text x="250.4" y="143.4">BI2</text>
<text x="250.4" y="138.3">AI1</text>
<text x="255.1" y="142.1">12</text>
<text x="255.1" y="139.6">13</text>
<text x="237.6" y="149.7">8</text>
<text x="237.6" y="147.2">7</text>
<text x="237.6" y="144.7">6</text>
<text x="240.7" y="148.5">BO1</text>
<text x="240.7" y="145.9">BO2</text>
<text x="247.5" y="148.5">PWMB</text>
<text x="250.4" y="145.9">BI1</text>
<text x="255.1" y="149.7">9</text>
<text x="255.1" y="147.2">10</text>
<text x="255.1" y="144.7">11</text>
<text x="240.7" y="151">GND</text>
<text x="249.1" y="151">GND</text>
</g>
<g font-size="1.8" fill="#a00000">
<text x="228.5" y="96.4">BSS138_LevelShifter_v2</text>
<text x="236.9" y="112.1" transform="rotate(-90 236.9 112.1)">DS3231</text>
</g>
<text font-size="1.5" fill="#000080" x="44.3" y="13.9">C2</text>
<g font-size="1.1">
<text x="29.4" y="113.1">1</text>
<text x="29.4" y="115.6">2</text>
<text x="29.4" y="118.1">3</text>
</g>
<g font-size="1.1" fill="#000080">
<text x="32.3" y="111.2">J7</text>
<text x="29.3" y="121.3">CR05_LIMITS</text>
</g>
</svg>
